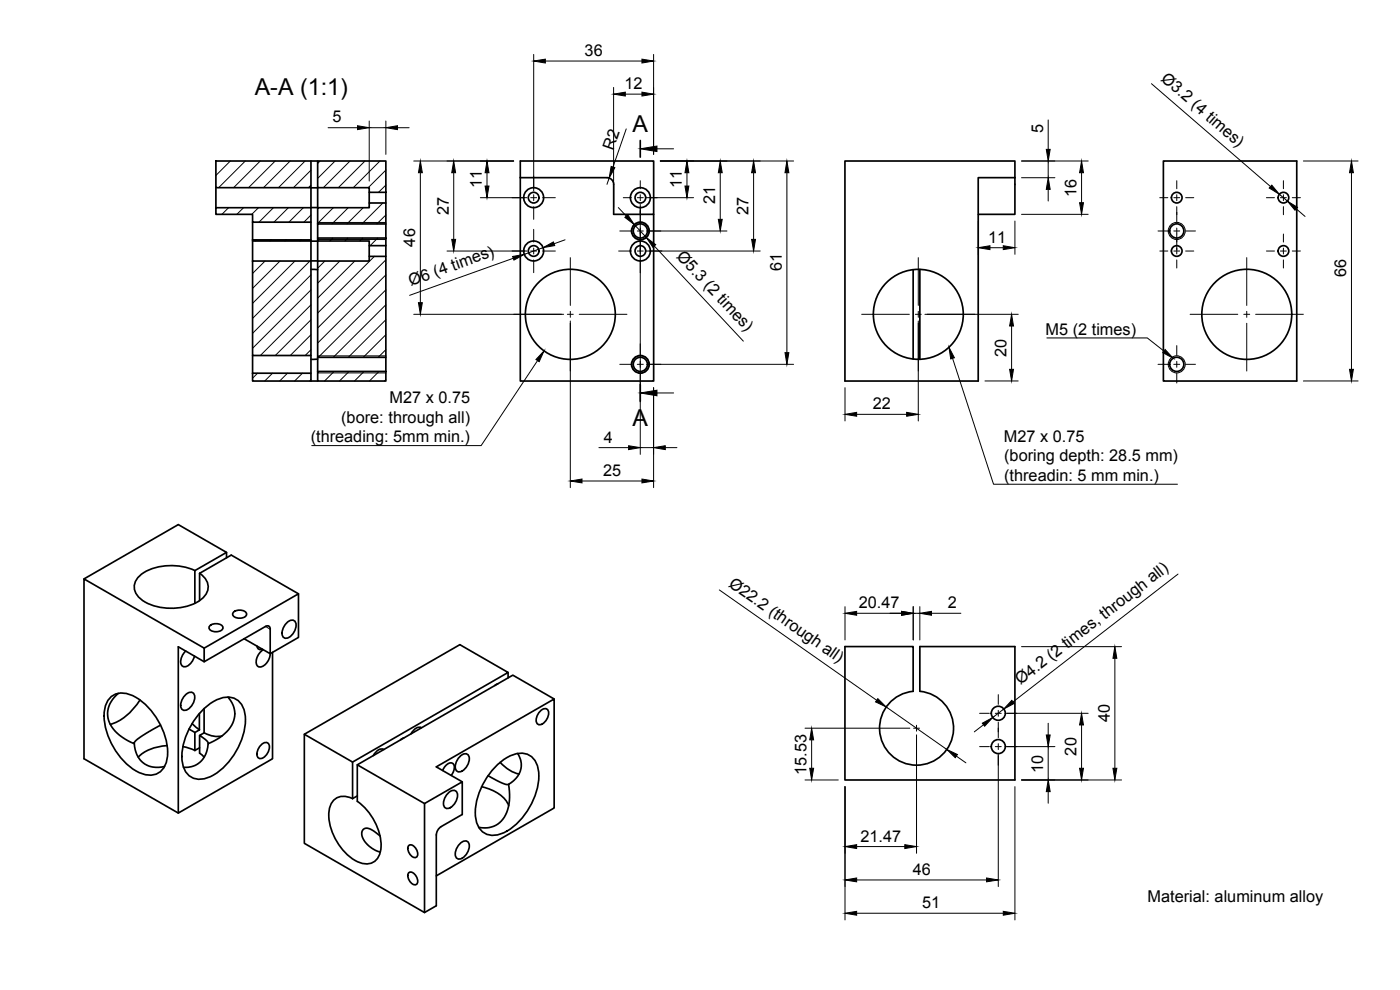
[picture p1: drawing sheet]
<svg xmlns="http://www.w3.org/2000/svg" width="420mm" height="297mm" viewBox="0 0 420 297" stroke-linecap="round" stroke-linejoin="round" font-family="sans-serif">
<!-- layer: Visible -->
<g fill="none" stroke="#000" stroke-width=".51">
<path d="M64.8 48.3h28.5v8h-28.5zM64.8 56.3v6M93.3 48.3h2M95.3 48.3h20.5v9.4h-5v-1.4h-15.5zM110.8 57.7v3.2M115.8 57.7v3.2M156.1 48.3h40.1v16h-12v-9a2 2 0 0 0-2-2h-26.1zM156.1 53.3v61h40.1v-50M253.6 48.3h51v5h-11v61h-40zM304.6 53.3v11h-11M349.1 48.3h40.1v66h-40.1zM64.8 62.3h28.5v4.4h-17.5v-2.4h-11z"/>
<path d="M75.8 78.3h17.5v28.4h-17.5zM75.8 72h17.5v.3h-17.5zM75.8 72.3v6M75.8 66.7v5.3M93.3 78.3v-6l2 .1v5.9M93.3 62.3v-5.9l2-.1v6M93.3 62.3h2M93.3 78.3h2M93.3 66.7v5.3M95.3 62.3h15.5v-1.4h5v6.3h-20.5zM95.3 71.4h20.5v2.3h-5v-1.4h-15.5zM95.3 78.3h15.5v-1.4h5v30.3h-20.5z"/>
<path d="M95.3 67.2v4.2M110.8 73.7v3.2M115.8 73.7v3.2M115.8 67.2v4.2M93.3 80.8l2 .1M274 80.9v26.8M276.1 80.8v27M75.8 112h17.5v2.3h-17.5zM75.8 106.7v5.3M93.3 106.7v5.3M93.3 114.3h2M95.3 111.4h20.5v2.9h-20.5z"/>
<path d="M95.3 107.2v4.2M95.3 107.7l-2 .1M115.8 107.2v4.2M25.2 173.7l28.3-16.3 14.5 8.3-9.5 5.5v9.8M58.5 171.2a16.9 16.9 0 0 0-16.2 1.2 4.4 4.4 0 0 0 .3 7.6 16.5 16.5 0 0 0 18.1-.4 4.4 4.4 0 0 0-.8-7.6M68 165.7v1.7M89.6 178.2l-20.2-11.7-9.5 5.5v8.2M55.7 195.3a3.9 3.9 0 0 0-1.2 4.4 2.18 2.18 0 0 0 3.2-1.3l.7-1.5M61.3 194.5l28.3-16.3v13l-8.5 4.9a4 4 0 0 1-3.3 4 2.04 2.04 0 0 1-.6-3.1l1-1.4 .8-.7M61.3 198.6v-4.1l-36.1-20.8v54l28.3 16.3M62.9 187.8a2.77 2.77 0 0 1 4 .4 1.88 1.88 0 0 1-2.6 1.3 1.21 1.21 0 0 1-1.2-.4 1.21 1.21 0 0 1-.2-1.3zM70 183.7a2.77 2.77 0 0 1 4 .4 1.88 1.88 0 0 1-2.6 1.4 1.21 1.21 0 0 1-1.2-.5 1.21 1.21 0 0 1-.2-1.3z"/>
<path d="M73.3 191.6l7.8 4.5v-7.3a.86 .86 0 0 0-.4-.9 .86 .86 0 0 0-1 .1l-18.4 10.6-7.8-4.5v49.9l28.3-16.3v-32M77.1 193.8a1.07 1.07 0 0 0 1.6 1M85.8 187.1a1.8 1.8 0 0 1 2.8-.6 3.9 3.9 0 0 1-2.9 5 1.81 1.81 0 0 1-.8-2.7zM32.9 209.4a6.1 6.1 0 0 1 7.9-.2 20.7 20.7 0 0 1 9.4 17.9 5.5 5.5 0 0 1-8.2 4.8 20.3 20.3 0 0 1-10.7-18.5 6.9 6.9 0 0 1 1.6-4zM35.5 208a7.4 7.4 0 0 0-.2 12.1l2.2 1.6 2.8 1.4 .3-.7 1.5-1.2 6.1-3.6M42 210a16.4 16.4 0 0 1-8.9 7.3M55.4 208.8a1.8 1.8 0 0 1 2.8-.7 3.9 3.9 0 0 1-2.9 5 1.81 1.81 0 0 1-.9-2.7zM56.7 218.7l1.8 1.1v5.4l1.4-.8M57.7 217.1l2.2 1.9M59.8 214.1v4.9M59.8 219l-1.3 .8M60.9 212.9a10.2 10.2 0 0 1 8.7-3.6 6.1 6.1 0 0 1 4.1 6.7 20.7 20.7 0 0 1-10.8 17.1 5.5 5.5 0 0 1-8.2-4.8 20.6 20.6 0 0 1 6.2-15.4z"/>
<path d="M61.3 212.6v7.3l-1.4 .8 2 1.4 .5 .6 .1 .4M61.3 219.9a7.3 7.3 0 0 0 5.4 .9M68.4 209.2a7.2 7.2 0 0 1-1 10.9l-2.2 1.7-2.7 1.3-.7 3.1-.9 1.6-1 1-2.3 1.2-2.5 .2M126.5 218.4a2.62 2.62 0 0 0-3.2 1.8M149.4 205.1l-.9 .6M152.5 201.8v1.6M162 213.6a1.46 1.46 0 0 1 1.2-1 1.46 1.46 0 0 1 1.4 .8 3.6 3.6 0 0 1-2.8 4 1.61 1.61 0 0 1-.7-2.4zM166.3 209.7l-12.4-7.1-46.7 26.9 20.2 11.6M276.1 207.4v-13.4h28.5v40h-51v-40h20.4v13.4a11.1 11.1 0 0 0-8.4 16.9 11.1 11.1 0 0 0 18.9 0 11.1 11.1 0 0 0-8.4-16.9M40.3 223.1l.3 1.9 .6 1.6 .8 1.4 1.3 1.2 2.6 1h1.7l1.8-.2M50.2 223.7a12.9 12.9 0 0 0-8.7 3.5M54.9 224l3.6 1.2"/>
<path d="M59.9 220.7v5.3l1.4 1.2M78.2 223.7a1.46 1.46 0 0 1 1.2-.9 1.46 1.46 0 0 1 1.4 .8 3.6 3.6 0 0 1-2.8 4 1.61 1.61 0 0 1-.7-2.4zM91.3 220.3l14.5 8.3v11M105.8 228.6l46.7-26.8-14.5-8.4-46.7 26.9v32.7l36.1 20.8 3.5-2 .1-21.8 .7-1.3 .7-.7 6.3-3.6v-9.8l-11.3 6.5v32.7M107.2 229.5v10.9a16.8 16.8 0 0 1 7.1 14.7 4.4 4.4 0 0 1-6.7 3.6 16.5 16.5 0 0 1-8.8-16 4.5 4.5 0 0 1 7-3.1M107.2 238.8l-1.4 .8M115.2 224.9a2.62 2.62 0 0 0-3.2 1.8M121.2 221.4l-1 .6M132.9 231.2a2.96 2.96 0 0 1 2.7-2.3 2.28 2.28 0 0 1 .1 3.3l-.3 .4M134.3 238.2a1.8 1.8 0 0 1 2.7-.6 3.9 3.9 0 0 1-2.9 5 1.81 1.81 0 0 1-.8-2.7zM137.8 227.2a1.8 1.8 0 0 1 2.8-.6 3.9 3.9 0 0 1-2.9 5 1.81 1.81 0 0 1-.9-2.7zM138.7 234.6l-7.8-4.5 35.4-20.4v32.7l-35.4 20.4"/>
<path d="M144.5 236a10.7 10.7 0 0 1 8.2 5.7M146.5 232.7l4.3 2.3 1.3 .4 .5-.1M149 229.8a10.2 10.2 0 0 1 8.6-3.7 6.1 6.1 0 0 1 4.1 6.7 20.7 20.7 0 0 1-10.7 17.1 5.5 5.5 0 0 1-8.3-4.8 20.6 20.6 0 0 1 6.3-15.3zM150.1 228.7a10.8 10.8 0 0 0 5.7 3.5M155.4 226.1l1 2.5v1.3l-.3 1.5-1.2 2-2.3 1.9a13.1 13.1 0 0 1-2.1 11 7.1 7.1 0 0 1-6.8 1.9M114 250.8l-2.1-1.6-1.6-.7-1 .1-.7 1 .2 1.8 1.1 1.6 2 1.7 2.2 1M122.7 253.7a1.88 1.88 0 0 1 2.5 1.6 1.14 1.14 0 0 1 .1 1.4 1.14 1.14 0 0 1-1.4 .4 2.74 2.74 0 0 1-1.2-3.4zM137.8 253.4a1.8 1.8 0 0 1 2.8-.7 3.9 3.9 0 0 1-2.9 5.1 1.81 1.81 0 0 1-.9-2.7zM122.7 261.9a1.88 1.88 0 0 1 2.5 1.5 1.14 1.14 0 0 1 .1 1.5 1.14 1.14 0 0 1-1.4 .4 2.74 2.74 0 0 1-1.2-3.4z"/>
<circle cx="160.2" cy="59.3" r="1.6"/>
<circle cx="160.2" cy="59.3" r="3"/>
<circle cx="192.2" cy="59.3" r="1.6"/>
<circle cx="192.2" cy="59.3" r="3"/>
<circle cx="353.2" cy="59.3" r="1.6"/>
<circle cx="385.2" cy="59.3" r="1.6"/>
<circle cx="160.2" cy="75.3" r="1.6"/>
<circle cx="160.2" cy="75.3" r="3"/>
<circle cx="192.2" cy="69.3" r="2.13"/>
<circle cx="192.2" cy="75.3" r="1.6"/>
<circle cx="192.2" cy="69.3" r="2.66"/>
<circle cx="192.2" cy="75.3" r="3"/>
<circle cx="353.2" cy="75.3" r="1.6"/>
<circle cx="353.2" cy="69.3" r="2.13"/>
<circle cx="385.2" cy="75.3" r="1.6"/>
<circle cx="171.2" cy="94.3" r="13.5"/>
<circle cx="275.6" cy="94.3" r="13.5"/>
<circle cx="374.2" cy="94.3" r="13.5"/>
<circle cx="192.2" cy="109.3" r="2.13"/>
<circle cx="192.2" cy="109.3" r="2.66"/>
<circle cx="353.2" cy="109.3" r="2.13"/>
<circle cx="299.6" cy="214" r="2.11"/>
<circle cx="299.6" cy="224" r="2.11"/>
</g>
<!-- layer: Visible Narrow -->
<g fill="none" stroke="#000" stroke-width=".3">
<path d="M95.3 66.7h20.5M95.3 71.9h20.5M95.3 106.8h20.5M95.3 111.9h20.5M79.7 188l1.4 .8"/>
<circle cx="192.2" cy="69.3" r="2.56"/>
<circle cx="353.2" cy="69.3" r="2.56"/>
<circle cx="192.2" cy="109.3" r="2.56"/>
<circle cx="353.2" cy="109.3" r="2.56"/>
</g>
<!-- layer: Smart Centers -->
<g fill="none" stroke="#000" stroke-width=".3">
<path d="M153.7 59.3h3.8M159.3 59.3h1.8M160.2 52.8v3.8M160.2 58.4v1.8M162.8 59.3h3.9M187 59.3h2.5M191.3 59.3h1.8M192.2 54.2v2.4M192.2 58.4v1.8M194.8 59.3h2.5M348.1 59.3h2.4M352.3 59.3h1.8"/>
<path d="M353.2 54.2v2.4M353.2 58.4v1.8M355.8 59.3h2.5M380.1 59.3h2.4M384.3 59.3h1.8M385.2 54.2v2.4M385.2 58.4v1.8M387.8 59.3h2.5M153.7 75.3h3.8M159.3 75.3h1.8M160.2 62v3.8M160.2 68.8v3.8"/>
<path d="M160.2 74.4v1.8M160.2 78v3.8M162.8 75.3h3.9M171.2 77.3v14.3M185.7 75.3h3.8M186 69.3h3.5M191.3 69.3h1.8M191.3 75.3h1.8M192.2 62v4.6M192.2 68.4v7.8M192.2 78v3.8M194.8 69.3h3.5"/>
<path d="M194.8 75.3h3.8M275.6 77.3v14.3M347.5 69.3h3M348.1 75.3h2.4M352.3 69.3h1.8M352.3 75.3h1.8M353.2 62v4.6M353.2 68.4v7.8M353.2 78v2.4M355.8 69.3h3M355.8 75.3h2.5M374.2 77.3v14.3"/>
<path d="M380.1 75.3h2.4M384.3 75.3h1.8M385.2 62v2.4M385.2 70.2v2.4M385.2 74.4v1.8M385.2 78v2.4M387.8 75.3h2.5M154.2 94.3h14.3M170.3 94.3h1.7M171.2 93.4v1.8M171.2 97v14.3M173.8 94.3h14.4"/>
<path d="M258.6 94.3h14.3M274.7 94.3h1.8M275.6 93.4v1.8M275.6 97v14.3M278.3 94.3h14.3M357.2 94.3h14.3M373.3 94.3h1.8M374.2 93.4v1.8M374.2 97v14.3M376.8 94.3h14.4M186 109.3h3.5M191.3 109.3h1.8"/>
<path d="M192.2 103.2v3.4M192.2 108.4v1.8M192.2 112v3.5M194.8 109.3h3.5M347.5 109.3h3M352.3 109.3h1.8M353.2 103.7v2.9M353.2 108.4v1.8M353.2 112v2.9M355.8 109.3h3M274.2 218.5h1.7M275.1 217.6v1.8"/>
<path d="M294 214h2.9M298.7 214h1.8M299.6 208.4v2.9M299.6 213.1v1.8M299.6 216.7v4.6M302.3 214h2.9M294 224h2.9M298.7 224h1.8M299.6 223.1v1.8M299.6 226.7v2.9M302.3 224h2.9"/>
</g>
<!-- layer: Hatching -->
<g fill="none" stroke="#000" stroke-width=".3">
<path d="M69.1 48.3l-4.3 4.3M73.6 48.3l-8 8M78.1 48.3l-8 8M82.6 48.3l-8 8M87.1 48.3l-8 8M91.6 48.3l-8 8M93.3 51.1l-5.2 5.2M93.3 55.5l-.7 .8M96.1 48.3l-.8 .8M100.6 48.3l-5.3 5.2M105.1 48.3l-8.1 8M109.5 48.3l-8 8"/>
<path d="M114 48.3l-8 8M115.8 51l-5.3 5.3M115.8 55.5l-2.2 2.2M68.6 62.3l-2 2M73.1 62.3l-2 2M76.9 72l-.3 .3M77.6 62.3l-2 2M79.5 78.3l-3.7 3.7M81.4 72l-.4 .3M82.1 62.3l-4.4 4.4M84 78.3l-8.2 8.2M85.9 72l-.4 .3"/>
<path d="M86.6 62.3l-4.4 4.4M88.5 78.3l-12.7 12.7M90.4 72l-.4 .3M91 62.3l-4.3 4.4M93 78.3l-17.2 17.2M93.3 64.5l-2.1 2.2M95.4 71.4l-.1 .1M95.5 62.3l-.2 .2M97.5 78.3l-2.2 2.2M99.9 71.4l-.9 .9M100 62.3l-4.7 4.7M102 78.3l-6.7 6.7"/>
<path d="M104.4 71.4l-.9 .9M104.5 62.3l-4.9 4.9M106.5 78.3l-11.2 11.2M108.9 71.4l-.9 .9M109 62.3l-4.9 4.9M112.4 76.9l-17.1 17M113.3 71.4l-2.2 2.3M114.9 60.9l-6.3 6.3M115.8 64.5l-2.7 2.7M115.8 73.5l-.2 .2M115.8 78l-20.5 20.4M93.3 82.5l-17.5 17.5"/>
<path d="M93.3 87l-17.5 17.5M93.3 91.5l-15.2 15.2M93.3 96l-10.7 10.7M115.8 82.5l-20.5 20.4M115.8 87l-20.3 20.2M115.8 91.4l-15.8 15.8M115.8 95.9l-11.3 11.3M77.3 112l-1.5 1.5M81.8 112l-2.3 2.3M86.3 112l-2.4 2.3M90.8 112l-2.4 2.3M93.3 100.4l-6.2 6.3"/>
<path d="M93.3 104.9l-1.7 1.8M93.3 113.9l-.4 .4M95.8 111.4l-.5 .5M100.3 111.4l-2.9 2.9M104.8 111.4l-2.9 2.9M109.3 111.4l-2.9 2.9M113.8 111.4l-2.9 2.9M115.8 100.4l-6.8 6.8M115.8 104.9l-2.3 2.3M115.8 113.9l-.4 .4"/>
</g>
<!-- layer: Section Lines -->
<path d="M192.2 42.1v5M192.2 115.4v5" fill="none" stroke="#000" stroke-width=".51"/>
<path d="M197.2 44.6h5M197.2 117.9h5" fill="none" stroke="#000" stroke-width=".3"/>
<path d="M192.2 44.6l5-.8v1.7zM192.2 117.9l5-.8v1.7z" fill="#000" stroke="#000" stroke-width=".3"/>
<!-- layer: FD_Dimensions -->
<g fill="none" stroke="#000" stroke-width=".3">
<path d="M160.2 16.3v41M163.7 18.3h29M196.2 16.3v30M98.5 38.3h8.8M110.8 36.3v18M110.8 38.3h5M115.8 36.3v10M119.3 38.3h3.5M184.1 26.2v36.1M187.7 28.2h5M187.9 38.7l-3.9 11.4M314.6 36v8.8"/>
<path d="M345.6 25.1l35.7 30.9M124.2 48.3h30M126.2 51.8v39M136.2 51.8v20M144.2 59.3h14M146.2 51.8v4M182.8 53.4l-.6 1.9M194.2 59.3h14M198.2 48.3h40M206.2 51.8v4M216.2 51.8v14M226.2 51.8v20"/>
<path d="M236.2 51.8v54M306.6 48.3h20M306.6 53.3h10M314.6 48.3v5M314.6 56.8v3.5M324.6 51.8v9M383.9 58.3l2.5 2.1M391.2 48.3h16.4M405.6 51.8v59M134.2 75.3h24M154 77.5l-31.1 11.1M163 74.3l-5.7 2"/>
<path d="M169.6 72l-3.3 1.1M185.6 62.3l2.4 2.5M190.4 67.4l3.6 3.9M192.2 61.3v75M194.2 69.3h24M194.2 75.3h34M196.4 73.8l26.7 28.6M293.6 66.3v10M297.1 74.3h4M304.6 66.3v10M306.6 64.3h20M389 62.7l2.7 2.2"/>
<path d="M124.2 94.3h45M171.2 96.3v50M275.6 96.3v30M277.6 94.3h28M303.6 97.8v13M194.2 109.3h44M196.2 116.3v30M253.6 116.3v10M295.6 114.3h10M391.2 114.3h16.4M179.7 134.3h9M192.2 134.3h4"/>
<path d="M199.7 134.3h3.5M257.1 124.3h15M174.7 144.3h18M215.9 177l47.2 33.1M353.5 172.2l-49.5 38.4M253.6 182v10M257.1 184h13.5M274.1 182v10M274.1 184h2M276.1 182v10M279.5 184h8.9M306.6 194h30"/>
<path d="M334.6 197.5v33M241.6 218.5h31.4M266 212.1l18.1 12.8M295.2 217.5l-2.8 2.1M301.2 212.7l-3.3 2.6M301.6 214h25M314.6 217v3.5M324.6 217.5v13M241.6 234h10M243.6 222v8.5M253.6 236v40M275.1 220.5v35.5"/>
<path d="M287 226.9l2.9 2M299.6 226v40M301.6 224h15M304.6 236v40M306.6 234h30M314.6 224v10M314.6 237.5v3.5M257.1 254h14.4M257.1 264h39M257.1 274h44"/>
</g>
<g fill="#000" stroke="#000" stroke-width=".3">
<path d="M160.2 18.3l3.5-.6v1.2zM192.7 17.7l3.5 .6-3.5 .6zM107.3 37.7l3.5 .6-3.5 .6zM115.8 38.3l3.5-.6v1.2zM184.1 28.2l3.6-.5v1.1zM192.7 27.7l3.5 .5-3.5 .6zM126.2 48.3l.5 3.5h-1.1zM136.2 48.3l.5 3.5h-1.1zM146.2 48.3l.5 3.5h-1.1zM145.6 55.8h1.1l-.5 3.5zM183.4 49.9l1.1 .4-1.7 3.1zM206.2 48.3l.5 3.5h-1.1z"/>
<path d="M205.6 55.8h1.1l-.5 3.5zM216.2 48.3l.5 3.5h-1.1zM226.2 48.3l.5 3.5h-1.1zM236.2 48.3l.5 3.5h-1.1zM314.6 53.3l.6 3.5h-1.2zM314 44.8h1.2l-.6 3.5zM324.6 48.3l.6 3.5h-1.2zM381.7 55.5l2.2 2.8-3-1.9zM405.6 48.3l.6 3.5h-1.2zM135.6 71.8h1.1l-.5 3.5zM153.8 76.9l3.5-.6-3.1 1.7zM163 74.3l3.1-1.7 .4 1.1z"/>
<path d="M187.5 65.2l.9-.8 2 3zM194 71.3l2.8 2.1-.9 .8zM215.6 65.8h1.1l-.5 3.5zM225.6 71.8h1.1l-.5 3.5zM293.6 74.3l3.5-.6v1.2zM301.1 73.7l3.5 .6-3.5 .6zM324 60.8h1.2l-.6 3.5zM386.4 60.4l3 1.8-.8 .9zM125.6 90.8h1.1l-.5 3.5zM303.6 94.3l.6 3.5h-1.2zM235.6 105.8h1.1l-.5 3.5zM303 110.8h1.2l-.6 3.5z"/>
<path d="M405 110.8h1.2l-.6 3.5zM188.7 133.7l3.5 .6-3.5 .6zM196.2 134.3l3.5-.6v1.2zM253.6 124.3l3.5-.6v1.2zM272.1 123.7l3.5 .6-3.5 .6zM171.2 144.3l3.5-.6v1.2zM192.7 143.7l3.5 .6-3.5 .6zM253.6 184l3.5-.6v1.2zM270.6 183.4l3.5 .6-3.5 .6zM276.1 184l3.4-.6v1.2zM334.6 194l.6 3.5h-1.2zM263.4 209.6l2.6 2.5-3.2-1.5z"/>
<path d="M294.8 217l3.1-1.7-2.4 2.6zM303.7 210.1l.7 1-3.2 1.6zM324.6 214l.6 3.5h-1.2zM243 230.5h1.2l-.6 3.5zM243.6 218.5l.6 3.5h-1.2zM284.1 224.9l3.2 1.5-.6 .9zM314.6 234l.6 3.5h-1.2zM314 220.5h1.2l-.6 3.5zM324 230.5h1.2l-.6 3.5zM334 230.5h1.2l-.6 3.5zM253.6 254l3.5-.6v1.2zM271.5 253.4l3.6 .6-3.6 .6z"/>
<path d="M253.6 264l3.5-.6v1.2zM253.6 274l3.5-.6v1.2zM296.1 263.4l3.5 .6-3.5 .6zM301.1 273.4l3.5 .6-3.5 .6z"/>
</g>
<!-- layer: Leaders -->
<path d="M163.3 105.3l-1.5 3.2-1-.6zM284.8 104.2l1.6 3.1-1.1 .4zM349.7 104.9l2.4 2.6-3.1-1.7z" fill="#000" stroke="#000" stroke-width=".3"/>
<path d="M161.3 108.2l-16.9 25.5h-50.8M285.9 107.5l12.3 37.8h55.2M314.2 101.4h30.1l5 3.9" fill="none" stroke="#000" stroke-width=".3"/>
<g font-size="7">
<text x="76.4" y="28.6">A-A (1:1)</text>
<text x="189.8" y="39.7">A</text>
<text x="189.8" y="127.9">A</text>
</g>
<g font-size="4.9">
<text x="175.5" y="16.7">36</text>
<text x="187.4" y="26.7">12</text>
<text x="348.2" y="24" transform="rotate(41 348.2 24)">Ø3.2 (4 times)</text>
<text x="99.8" y="36.8">5</text>
<text x="313" y="40" transform="rotate(-90 313 40)">5</text>
<text x="184.1" y="45.3" transform="rotate(-71 184.1 45.3)">R2</text>
<text x="144.7" y="56.4" transform="rotate(-90 144.7 56.4)">11</text>
<text x="204.7" y="56.4" transform="rotate(-90 204.7 56.4)">11</text>
<text x="323" y="59.2" transform="rotate(-90 323 59.2)">16</text>
<text x="134.7" y="64.5" transform="rotate(-90 134.7 64.5)">27</text>
<text x="214.7" y="61.2" transform="rotate(-90 214.7 61.2)">21</text>
<text x="224.7" y="64.5" transform="rotate(-90 224.7 64.5)">27</text>
<text x="124.6" y="74" transform="rotate(-90 124.6 74)">46</text>
<text x="202.9" y="77.1" transform="rotate(47 202.9 77.1)">Ø5.3 (2 times)</text>
<text x="296.5" y="72.8">11</text>
<text x="234.6" y="81.2" transform="rotate(-90 234.6 81.2)">61</text>
<text x="404" y="83.1" transform="rotate(-90 404 83.1)">66</text>
<text x="123.3" y="85.8" transform="rotate(-20 123.3 85.8)">Ø6 (4 times)</text>
<text x="313.8" y="100.4">M5 (2 times)</text>
<text x="302" y="107" transform="rotate(-90 302 107)">20</text>
<text x="116.9" y="120.9">M27 x 0.75</text>
<text x="261.9" y="122.8">22</text>
<text x="102.4" y="126.8">(bore: through all)</text>
<text x="93.3" y="132.7">(threading: 5mm min.)</text>
<text x="181.2" y="132.8">4</text>
<text x="301.3" y="132.5">M27 x 0.75</text>
<text x="181" y="142.8">25</text>
<text x="301.4" y="138.4">(boring depth: 28.5 mm)</text>
<text x="301.4" y="144.3">(threadin: 5 mm min.)</text>
<text x="218.4" y="175.7" transform="rotate(35 218.4 175.7)">Ø22.2 (through all)</text>
<text x="257.7" y="182.5">20.47</text>
<text x="284.4" y="182.5">2</text>
<text x="306.3" y="205.6" transform="rotate(-38 306.3 205.6)">Ø4.2 (2 times, through all)</text>
<text x="333" y="216.6" transform="rotate(-90 333 216.6)">40</text>
<text x="323" y="226.7" transform="rotate(-90 323 226.7)">20</text>
<text x="242" y="232.5" transform="rotate(-90 242 232.5)">15.53</text>
<text x="313" y="231.9" transform="rotate(-90 313 231.9)">10</text>
<text x="258.3" y="252.5">21.47</text>
<text x="273.9" y="262.5">46</text>
<text x="276.7" y="272.5">51</text>
<text x="344.4" y="270.6">Material: aluminum alloy</text>
</g>
</svg>
